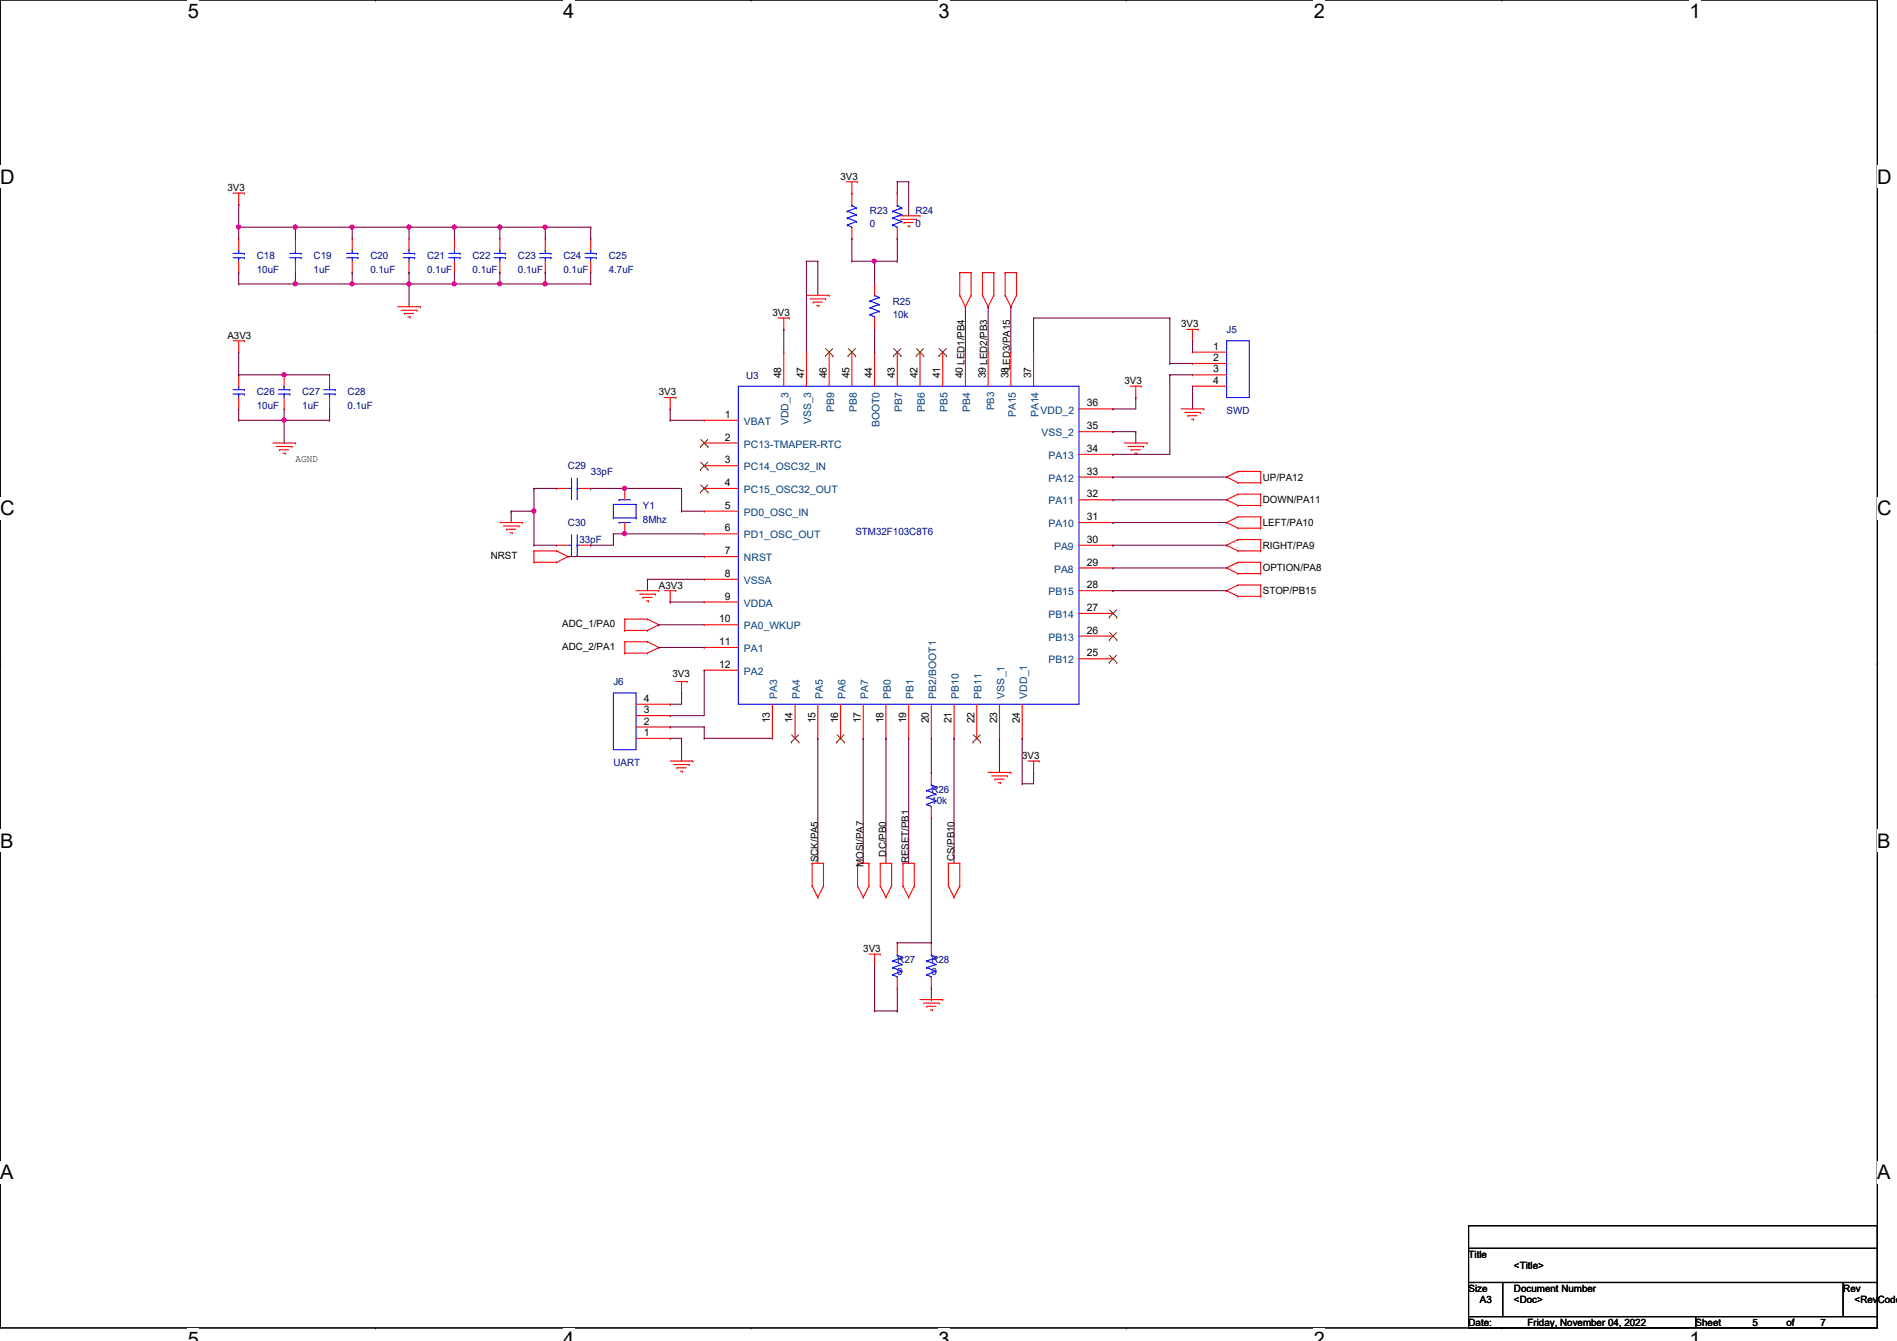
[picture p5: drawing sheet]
<svg xmlns="http://www.w3.org/2000/svg" width="297mm" height="210mm" viewBox="0 0 297 210" stroke-linecap="round" stroke-linejoin="round" font-family="sans-serif">
<path d="M0 0h294v207.9h-294z" fill="none" stroke="#000" stroke-width=".17"/>
<g fill="#fff">
<path d="M29.4 0h1.8v3.5h-1.8z"/>
<path d="M29.4 207.9h1.8v2h-1.8z"/>
</g>
<path d="M58.8 0h.1M58.8 207.9h.1" fill="none" stroke="#000" stroke-width=".17"/>
<g fill="#fff">
<path d="M88.2 0h1.7v3.5h-1.7z"/>
<path d="M88.2 207.9h1.7v2h-1.7z"/>
</g>
<path d="M117.6 0h.1M117.6 207.9h.1" fill="none" stroke="#000" stroke-width=".17"/>
<g fill="#fff">
<path d="M147 0h1.7v3.5h-1.7z"/>
<path d="M147 207.9h1.7v2h-1.7z"/>
</g>
<path d="M176.4 0h.1M176.4 207.9h.1" fill="none" stroke="#000" stroke-width=".17"/>
<g fill="#fff">
<path d="M205.7 0h1.8v3.5h-1.8z"/>
<path d="M205.7 207.9h1.8v2h-1.8z"/>
</g>
<path d="M235.2 0h.1M235.2 207.9h.1" fill="none" stroke="#000" stroke-width=".17"/>
<g fill="#fff">
<path d="M264.5 0h1.8v3.5h-1.8z"/>
<path d="M264.5 207.9h1.8v2h-1.8z"/>
<path d="M0 26h2.3v3.4h-2.3z"/>
<path d="M294 26h2.2v3.4h-2.2z"/>
<path d="M0 77.9h2.3v3.5h-2.3z"/>
<path d="M294 77.9h2.2v3.5h-2.2z"/>
</g>
<path d="M0 51.9h.1M294 51.9h.1" fill="none" stroke="#000" stroke-width=".17"/>
<g fill="#fff">
<path d="M0 129.9h2.1v3.4h-2.1z"/>
<path d="M294 129.9h2v3.4h-2z"/>
</g>
<path d="M0 103.9h.1M294 103.9h.1" fill="none" stroke="#000" stroke-width=".17"/>
<path d="M0 103.9h.1M294 103.9h.1" fill="none" stroke="#000" stroke-width=".16"/>
<g fill="#fff">
<path d="M0 181.8h2.1v3.5h-2.1z"/>
<path d="M294 181.8h2v3.5h-2z"/>
</g>
<path d="M0 155.9h.1M294 155.9h.1M230 191.9h64v3.5h-64zM230 195.4h64v5.3h-64zM230 200.7h5.3v5.4h-5.3zM230 206.1h35.5v1.8h-35.5zM235.3 200.7h53.3v5.4h-53.3zM265.5 206.1h28.5v1.8h-28.5zM288.6 200.7h5.4v5.4h-5.4z" fill="none" stroke="#000" stroke-width=".17"/>
<g fill="none" stroke="#f00" stroke-width=".17">
<path d="M36.5 30.2h1.8M37.4 32h.1M37.4 37.3h.1M37.4 30.2v1.8M37.4 37.3v1.8M38.3 30.2h.1M46.3 37.3h.1M46.3 37.3v1.8M55.2 37.3h.1M55.2 37.3v1.8M64 37.3h.1M64 37.3v1.8"/>
<path d="M71.2 37.3h.1M71.2 37.3v1.8M78.3 37.3h.1M78.3 37.3v1.8M85.4 37.3h.1M85.4 37.3v1.8M92.5 37.3h.1M92.5 37.3v1.8M132.5 28.4h1.8M133.4 30.2h.1M133.4 37.3h.1M133.4 28.4v3.6"/>
<path d="M133.4 35.6v1.7M134.3 28.4h.1M140.5 37.3h.1M140.5 30.2h.1M140.5 33.8h3.6M140.5 30.2v1.8M140.5 35.6v1.7M141.1 34.3h2.4M141.6 34.8h.1M141.6 34.8h1.4M142.1 35.4h.3M142.4 35.4h.1"/>
<path d="M143.5 34.3h.1M144.1 33.8h.1M36.5 53.3h1.8M37.4 55.1h.1M37.4 42.7h.1M37.4 58.7h.1M37.4 40.9v1.8M37.4 53.3v1.8M37.4 58.7v1.8M38.3 53.3h.1M44.5 58.7h.1M44.5 58.7v1.8"/>
<path d="M46.3 42.7h.1M46.3 40.9v1.8M51.6 58.7h.1M51.6 58.7v1.8M55.2 42.7h.1M55.2 40.9v1.8M62.3 48h3.5M62.8 48.6h2.5M63.3 49.1h.1M63.3 49.1h1.5M63.9 49.6h.3M64 42.7h.1"/>
<path d="M64 40.9v1.8M64.2 49.6h.1M65.3 48.6h.1M65.8 48h.1M71.2 42.7h.1M71.2 40.9v1.8M78.3 42.7h.1M78.3 40.9v1.8M85.4 42.7h.1M85.4 40.9v1.8M92.5 42.7h.1M92.5 40.9v1.8"/>
<path d="M121.8 49.8h1.8M122.7 51.6h.1M122.7 55.1h.1M122.7 49.8v1.8M122.7 55.1v5.4M123.6 49.8h.1M126.3 55.1h.1M126.3 46.2h3.5M126.3 55.1v5.4M126.8 46.8h2.5M127.3 47.3h.1M127.3 47.3h1.5"/>
<path d="M127.9 47.8h.3M128.2 47.8h.1M129.3 46.8h.1M129.8 46.2h.1M129.8 55.1h.1M129.8 55.1v5.4M133.4 55.1h.1M133.4 55.1v5.4M136.9 55.1h.1M136.9 44.4h.1M136.9 51.6h.1M136.9 44.4v1.8"/>
<path d="M136.9 49.8v1.8M136.9 55.1v5.4M140.5 55.1h.1M140.5 55.1v5.4M144.1 55.1h.1M144.1 55.1v5.4M147.6 55.1h.1M147.6 55.1v5.4M150.3 46.2h.1M150.3 42.7h.1M150.3 42.7v3.5M150.3 46.2l.9 1.8"/>
<path d="M150.3 42.7h1.8M151.2 48h.1M151.2 55.1h.1M151.2 55.1v5.4M152.1 42.7h.1M152.1 46.2h.1M152.1 42.7v3.5M152.1 46.2l-.9 1.8M153.8 46.2h.1M153.8 42.7h.1M153.8 42.7h1.8M153.8 46.2l.9 1.8"/>
<path d="M153.8 42.7v3.5M154.7 48h.1M154.7 55.1h.1M154.7 55.1v5.4M155.6 42.7h.1M155.6 46.2h.1M155.6 42.7v3.5M155.6 46.2l-.9 1.8M157.4 46.2h.1M157.4 42.7h.1M157.4 42.7h1.8M157.4 46.2l.9 1.8"/>
<path d="M157.4 42.7v3.5M158.3 48h.1M158.3 55.1h.1M158.3 55.1v5.4M159.2 42.7h.1M159.2 46.2h.1M159.2 42.7v3.5M159.2 46.2l-.9 1.8M161.8 55.1h.1M161.8 55.1v5.4M185.8 51.6h1.8M186.7 53.3h.1"/>
<path d="M186.7 55.1h.1M186.7 56.9h.1M186.7 58.7h.1M186.7 51.6v1.7M186.7 55.1h5.4M186.7 56.9h5.4M186.7 58.7h5.4M187.6 51.6h.1M37.4 64h.1M37.4 62.2v1.8M42.7 69.3h3.6M43.3 69.9h2.4"/>
<path d="M43.8 70.4h.1M43.8 70.4h1.4M44.3 71h.4M44.5 64h.1M44.5 62.2v1.8M44.7 71h.1M45.7 69.9h.1M46.3 69.3h.1M51.6 64h.1M51.6 62.2v1.8M87.2 76.5h.1M87.2 76.5h1.7"/>
<path d="M90.7 76.5h1.8M92.5 76.5h.1M97.8 76.5h.1M97.8 76.5v1.7M104.1 62.2h1.7M104.9 64h.1M104.9 62.2v1.8M105.8 62.2h.1M110.3 65.8h.1M110.3 69.3h.1M110.3 72.9h.1M110.3 76.5h.1"/>
<path d="M110.3 69.3h5.3M110.3 65.8h5.3M110.3 72.9h5.3M110.3 76.5h5.3M168.9 64h5.4M168.9 67.6h5.4M168.9 71.1h5.4M168.9 74.7h5.4M168.9 78.2h5.4M174.3 64h.1M174.3 67.6h.1M174.3 71.1h.1"/>
<path d="M174.3 74.7h.1M174.3 78.2h.1M176.1 69.3h3.5M176.6 69.9h2.5M176.9 60.5h1.8M177.1 70.4h.1M177.1 70.4h1.5M177.7 71h.3M177.8 62.2h.1M177.8 60.5v1.7M178 71h.1M178.7 60.5h.1"/>
<path d="M179.1 69.9h.1M179.6 69.3h.1M185 64h3.5M185.5 64.6h2.5M186 65.1h.1M186 65.1h1.4M186.6 65.6h.3M186.7 60.5h.1M186.7 60.5h5.4M186.9 65.6h.1M188 64.6h.1M188.5 64h.1"/>
<path d="M192.1 74.7h.1M192.1 78.2h.1M192.1 74.7l1.7 .9M192.1 78.2l1.7 .9M193.8 73.8h.1M193.8 75.6h.1M193.8 77.3h.1M193.8 79.1h.1M193.8 73.8l-1.7 .9M193.8 73.8h3.6M193.8 75.6h3.6M193.8 77.3l-1.7 .9"/>
<path d="M193.8 77.3h3.6M193.8 79.1h3.6M197.4 73.8h.1M197.4 75.6h.1M197.4 77.3h.1M197.4 79.1h.1M197.4 73.8v1.8M197.4 77.3v1.8M78.3 81.8h3.5M78.8 82.3h2.5M79.3 82.8h.1M79.3 82.8h1.5"/>
<path d="M79.9 83.4h.3M80.2 83.4h.1M81.3 82.3h.1M81.8 81.8h.1M83.6 88h.1M83.6 86.2h.1M83.6 88h3.6M83.6 86.2v1.8M83.6 86.2h3.6M87.2 88h.1M87.2 86.2h.1M87.2 85.3h.1"/>
<path d="M87.2 86.2l1.7 .9M87.2 85.3h1.7M88.9 87.1h.1M88.9 87.1l-1.7 .9M90.7 85.3h1.8M92.5 85.3h.1M97.8 98.7h.1M97.8 96.9h.1M97.8 83.6h.1M97.8 98.7h3.6M97.8 81.8v1.8M97.8 96.9v1.8"/>
<path d="M97.8 96.9h3.6M99.6 92.5h3.6M100.2 93h2.4M100.7 93.5h.1M100.7 93.5h1.4M101.2 94.1h.4M101.4 98.7h.1M101.4 96.9h.1M101.4 96.9l1.8 .9M101.6 94.1h.1M102.6 93h.1M103.2 97.8h.1"/>
<path d="M103.2 92.5h.1M103.2 97.8l-1.8 .9M104.1 92.5h1.7M104.9 94.2h.1M104.9 92.5v1.7M105.8 92.5h.1M110.3 80h.1M110.3 83.6h.1M110.3 87.1h.1M110.3 90.7h.1M110.3 94.2h.1M110.3 97.8h.1"/>
<path d="M110.3 80h5.3M110.3 83.6h5.3M110.3 87.1h5.3M110.3 90.7h5.3M110.3 94.2h5.3M110.3 97.8h5.3M168.9 81.8h5.4M168.9 92.5h5.4M168.9 85.3h5.4M168.9 88.9h5.4M168.9 96h5.4M168.9 99.6h5.4"/>
<path d="M174.3 81.8h.1M174.3 85.3h.1M174.3 88.9h.1M174.3 92.5h.1M174.3 96h.1M174.3 99.6h.1M192.1 81.8h.1M192.1 85.3h.1M192.1 88.9h.1M192.1 92.5h.1M192.1 81.8l1.7 .9M192.1 85.3l1.7 .9"/>
<path d="M192.1 88.9l1.7 .9M192.1 92.5l1.7 .8M193.8 80.9h.1M193.8 82.7h.1M193.8 84.5h.1M193.8 86.2h.1M193.8 88h.1M193.8 89.8h.1M193.8 91.6h.1M193.8 93.3h.1M193.8 88h3.6M193.8 86.2h3.6"/>
<path d="M193.8 80.9l-1.7 .9M193.8 80.9h3.6M193.8 82.7h3.6M193.8 84.5l-1.7 .8M193.8 84.5h3.6M193.8 88l-1.7 .9M193.8 89.8h3.6M193.8 91.6l-1.7 .9M193.8 91.6h3.6M193.8 93.3h3.6M197.4 80.9h.1M197.4 82.7h.1"/>
<path d="M197.4 84.5h.1M197.4 86.2h.1M197.4 88h.1M197.4 89.8h.1M197.4 91.6h.1M197.4 93.3h.1M197.4 80.9v1.8M197.4 84.5v1.7M197.4 88v1.8M197.4 91.6v1.7M97.8 102.2h.1M97.8 100.5h.1"/>
<path d="M97.8 100.5v1.7M97.8 102.2h3.6M97.8 100.5h3.6M99.6 115.6h5.3M99.6 113.8h5.3M99.6 112h5.3M99.6 110.2h5.3M101.4 102.2h.1M101.4 100.5h.1M101.4 100.5l1.8 .8M103.2 101.3h.1M103.2 101.3l-1.8 .9"/>
<path d="M104.9 115.6h.1M104.9 113.8h.1M104.9 112h.1M104.9 110.2h.1M104.9 119.1h3.6M105.5 119.7h2.4M105.8 106.7h1.8M106.7 108.5h.1M106.7 106.7v1.8M107.6 106.7h.1M107.9 119.7h.1M108.5 119.1h.1"/>
<path d="M110.3 101.3h.1M110.3 104.9h.1M110.3 101.3h5.3M110.3 104.9h5.3M120.9 115.6h.1M120.9 110.2v5.4M124.5 115.6h.1M124.5 110.2v5.4M128.1 115.6h.1M128.1 110.2v5.4M131.6 115.6h.1M131.6 110.2v5.4"/>
<path d="M135.2 115.6h.1M135.2 110.2v5.4M138.7 115.6h.1M138.7 110.2v5.4M142.3 115.6h.1M142.3 110.2v5.4M145.8 115.6h.1M145.8 110.2v5.4M149.4 115.6h.1M149.4 110.2v5.4M152.9 115.6h.1M152.9 110.2v5.4"/>
<path d="M156.5 115.6h.1M156.5 110.2v5.4M160.1 115.6h.1M160.1 110.2v5.4M160.9 119.1h1.8M161.8 119.1v1.8M162.7 119.1h.1M168.9 103.1h5.4M174.3 103.1h.1M106 120.2h.1M106 120.2h1.4M106.5 120.7h.4"/>
<path d="M106.9 120.7h.1M127.2 138.7h.1M127.2 135.1h.1M127.2 138.7l.9 1.8M127.2 135.1v3.6M127.2 135.1h1.7M128.9 135.1h.1M128.9 138.7h.1M128.9 135.1v3.6M128.9 138.7l-.8 1.8M134.3 138.7h.1M134.3 135.1h.1"/>
<path d="M134.3 135.1h1.8M134.3 138.7l.9 1.8M134.3 135.1v3.6M136.1 135.1h.1M136.1 138.7h.1M136.1 135.1v3.6M136.1 138.7l-.9 1.8M137.8 138.7h.1M137.8 135.1h.1M137.8 135.1h1.8M137.8 138.7l.9 1.8M137.8 135.1v3.6"/>
<path d="M139.6 135.1h.1M139.6 138.7h.1M139.6 135.1v3.6M139.6 138.7l-.9 1.8M141.4 138.7h.1M141.4 135.1h.1M141.4 135.1h1.8M141.4 138.7l.9 1.8M141.4 135.1v3.6M143.2 135.1h.1M143.2 138.7h.1M143.2 135.1v3.6"/>
<path d="M143.2 138.7l-.9 1.8M145.8 128h.1M145.8 120.9h.1M145.8 120.9v1.8M145.8 126.2v1.8M148.5 138.7h.1M148.5 135.1h.1M148.5 135.1h1.8M148.5 138.7l.9 1.8M148.5 135.1v3.6M150.3 135.1h.1M150.3 138.7h.1"/>
<path d="M150.3 135.1v3.6M150.3 138.7l-.9 1.8M154.7 120.9h3.6M155.3 121.5h2.4M155.8 122h.1M155.8 122h1.4M156.3 122.5h.4M156.7 122.5h.1M157.7 121.5h.1M158.3 120.9h.1M161.8 120.9h.1M128.1 140.5h.1"/>
<path d="M135.2 140.5h.1M136.1 149.4h1.7M136.9 151.1h.1M136.9 149.4v1.7M137.8 149.4h.1M138.7 140.5h.1M140.5 154.7h.1M140.5 147.6h.1M140.5 147.6v1.8M140.5 152.9v1.8M142.3 140.5h.1M144.1 156.5h3.5"/>
<path d="M144.6 157h2.5M145.1 157.5h.1M145.1 157.5h1.5M145.7 158.1h.3M145.8 154.7h.1M145.8 147.6h.1M145.8 147.6v1.8M145.8 152.9v1.8M146 158.1h.1M147.1 157h.1M147.6 156.5h.1M149.4 140.5h.1"/>
</g>
<g fill="none" stroke="#00f" stroke-width=".17">
<path d="M36.5 39.7h1.8M37.4 39.1h.1M37.4 39.1v.6M38.3 39.7h.1M45.4 39.7h1.8M46.3 39.1h.1M46.3 39.1v.6M47.2 39.7h.1M54.3 39.7h1.7M55.2 39.1h.1M55.2 39.1v.6M56 39.7h.1"/>
<path d="M63.2 39.7h1.7M64 39.1h.1M64 39.1v.6M64.9 39.7h.1M70.3 39.7h1.7M71.2 39.1h.1M71.2 39.1v.6M72 39.7h.1M77.4 39.7h1.8M78.3 39.1h.1M78.3 39.1v.6M79.2 39.7h.1"/>
<path d="M84.5 39.7h1.8M85.4 39.1h.1M85.4 39.1v.6M86.3 39.7h.1M91.6 39.7h1.8M92.5 39.1h.1M92.5 39.1v.6M93.4 39.7h.1M132.7 33.1h.1M132.7 34.1h.1M132.7 35.2h.1M132.7 33.1l1.4 .5"/>
<path d="M132.7 34.1l1.4 .6M132.7 35.2l.7 .4M133.4 35.6h.1M133.4 32.2h.1M133.4 32.2l.7 .4M133.4 32v.2M134.1 32.6h.1M134.1 33.6h.1M134.1 34.7h.1M134.1 32.6l-1.4 .5M134.1 33.6l-1.4 .5M134.1 34.7l-1.4 .5"/>
<path d="M139.8 33.1h.1M139.8 34.1h.1M139.8 35.2h.1M139.8 33.1l1.4 .5M139.8 34.1l1.4 .6M139.8 35.2l.7 .4M140.5 35.6h.1M140.5 32.2h.1M140.5 32v.2M140.5 32.2l.7 .4M141.2 32.6h.1M141.2 33.6h.1"/>
<path d="M141.2 34.7h.1M141.2 32.6l-1.4 .5M141.2 33.6l-1.4 .5M141.2 34.7l-1.4 .5M36.5 40.3h1.8M37.4 40.3h.1M37.4 40.3v.6M38.3 40.3h.1M45.4 40.3h1.8M46.3 40.3h.1M46.3 40.3v.6M47.2 40.3h.1"/>
<path d="M54.3 40.3h1.7M55.2 40.3h.1M55.2 40.3v.6M56 40.3h.1M63.2 40.3h1.7M64 40.3h.1M64 40.3v.6M64.9 40.3h.1M70.3 40.3h1.7M71.2 40.3h.1M71.2 40.3v.6M72 40.3h.1"/>
<path d="M77.4 40.3h1.8M78.3 40.3h.1M78.3 40.3v.6M79.2 40.3h.1M84.5 40.3h1.8M85.4 40.3h.1M85.4 40.3v.6M86.3 40.3h.1M91.6 40.3h1.8M92.5 40.3h.1M92.5 40.3v.6M93.4 40.3h.1"/>
<path d="M136.2 49.2h.1M136.2 48.2h.1M136.2 47.1h.1M136.2 49.2l.7 .4M136.2 48.2l1.5 .5M136.2 47.1l1.5 .6M136.9 46.2h.1M136.9 49.6h.1M136.9 46.2l.8 .4M136.9 49.6v.2M137.7 48.7h.1M137.7 47.7h.1"/>
<path d="M137.7 46.6h.1M137.7 48.7l-1.5 .5M137.7 47.7l-1.5 .5M137.7 46.6l-1.5 .5M192.1 53.3h3.5v8.9h-3.5zM36.5 61.7h1.8M36.5 61h1.8M37.4 60.5h.1M37.4 61.7h.1M37.4 60.5v.5M37.4 61.7v.5M38.3 61.7h.1"/>
<path d="M38.3 61h.1M43.6 61.7h1.8M43.6 61h1.8M44.5 60.5h.1M44.5 61.7h.1M44.5 60.5v.5M44.5 61.7v.5M45.4 61.7h.1M45.4 61h.1M50.7 61.7h1.8M50.7 61h1.8M51.6 60.5h.1"/>
<path d="M51.6 61.7h.1M51.6 60.5v.5M51.6 61.7v.5M52.5 61.7h.1M52.5 61h.1M88.9 76.5h.6M89.5 78.1h.1M89.5 76.5h.1M89.5 74.8v3.3M90.4 76.5h.1M90.4 78.1h.1M90.4 76.5h.3"/>
<path d="M90.4 74.8v3.3M96.1 79h.1M96.1 79h3.5M96.1 79v2.1M96.9 78.2h.1M96.9 78.2h1.8M99.6 79h.1M99.6 79v2.1M115.6 60.5h53.3v49.7h-53.3zM88.9 85.3h.6M89.5 87h.1M89.5 85.3h.1"/>
<path d="M89.5 83.7v3.3M90.4 85.3h.1M90.4 87h.1M90.4 83.7v3.3M90.4 85.3h.3M96.1 81.1h.1M96.1 81.1h3.5M96.9 81.8h.1M96.9 81.8h1.8M99.6 81.1h.1M96.1 108.5h3.5v8.8h-3.5zM145.1 123.7h.1"/>
<path d="M145.1 124.8h.1M145.1 125.9h.1M145.1 123.7l1.5 .6M145.1 124.8l1.5 .5M145.1 125.9l.7 .3M145.8 126.2h.1M145.8 122.9h.1M145.8 122.7v.2M145.8 122.9l.8 .3M146.6 123.2h.1M146.6 124.3h.1M146.6 125.3h.1"/>
<path d="M146.6 123.2l-1.5 .5M146.6 124.3l-1.5 .5M146.6 125.3l-1.5 .6M139.8 150.4h.1M139.8 151.5h.1M139.8 152.6h.1M139.8 150.4l1.4 .6M139.8 151.5l1.4 .5M139.8 152.6l.7 .3M140.5 152.9h.1M140.5 149.5h.1M140.5 149.5l.7 .4"/>
<path d="M140.5 149.4v.1M141.2 149.9h.1M141.2 151h.1M141.2 152h.1M141.2 149.9l-1.4 .5M141.2 151l-1.4 .5M141.2 152l-1.4 .6M145.1 150.4h.1M145.1 151.5h.1M145.1 152.6h.1M145.1 150.4l1.5 .6M145.1 151.5l1.5 .5"/>
<path d="M145.1 152.6l.7 .3M145.8 152.9h.1M145.8 149.5h.1M145.8 149.5l.8 .4M145.8 149.4v.1M146.6 149.9h.1M146.6 151h.1M146.6 152h.1M146.6 149.9l-1.5 .5M146.6 151l-1.5 .5M146.6 152l-1.5 .6"/>
</g>
<g fill="none" stroke="#804000" stroke-width=".16">
<path d="M129.2 55.7h.1M129.3 54.6l1.1 1.1M130.4 54.6l-1.2 1.1M130.4 55.7h.1M132.8 55.7h.1M132.8 54.6l1.2 1.1M133.9 54.6l-1.1 1.1M134 55.7h.1M139.9 55.7h.1M140 54.6l1.1 1.1M141.1 54.6l-1.2 1.1M141.1 55.7h.1"/>
<path d="M143.5 55.7h.1M143.5 54.6l1.1 1.1M144.6 54.6l-1.1 1.1M144.6 55.7h.1M147 55.7h.1M147.1 54.6l1.1 1.1M148.2 54.6l-1.2 1.1M148.2 55.7h.1M109.7 69.9h.1M109.7 73.5h.1M109.7 77h.1M109.7 68.8l1.2 1.1"/>
<path d="M109.7 72.3l1.2 1.2M109.7 75.9l1.2 1.1M110.8 68.8l-1.1 1.1M110.8 72.3l-1.1 1.2M110.8 75.9l-1.1 1.1M110.9 69.9h.1M110.9 73.5h.1M110.9 77h.1M173.7 96.6h.1M173.7 95.5l1.2 1.1M173.7 99l1.2 1.2M174.8 95.5l-1.1 1.1"/>
<path d="M174.8 99l-1.1 1.2M174.9 96.6h.1M123.9 116.2h.1M123.9 115l1.2 1.2M125 115l-1.1 1.2M125.1 116.2h.1M131 116.2h.1M131.1 115l1.1 1.2M132.2 115l-1.2 1.2M132.2 116.2h.1M152.4 116.2h.1M152.4 115l1.1 1.2"/>
<path d="M153.5 115l-1.1 1.2M153.5 116.2h.1M173.7 100.2h.1M173.7 103.7h.1M173.7 102.6l1.2 1.1M174.8 102.6l-1.1 1.1M174.9 100.2h.1M174.9 103.7h.1"/>
</g>
<path d="M37.4 32h.1M37.4 35.6h.1M37.4 32v3.6M37.4 35.6h8.9" fill="none" stroke="#800040" stroke-width=".17"/>
<circle cx="37.4" cy="35.5" r=".32" fill="#f0f"/>
<circle cx="37.4" cy="35.5" r=".32" fill="none" stroke="#f0f" stroke-width=".17"/>
<path d="M37.4 35.6h.1M37.4 35.6v1.7M46.3 35.6h.1M46.3 35.6v1.7M46.3 35.6h8.9" fill="none" stroke="#800040" stroke-width=".17"/>
<circle cx="55.1" cy="35.5" r=".32" fill="#f0f"/>
<circle cx="55.1" cy="35.5" r=".32" fill="none" stroke="#f0f" stroke-width=".17"/>
<circle cx="46.2" cy="35.5" r=".32" fill="#f0f"/>
<circle cx="46.2" cy="35.5" r=".32" fill="none" stroke="#f0f" stroke-width=".17"/>
<path d="M55.2 35.6h.1M55.2 35.6v1.7M55.2 35.6h16M64 35.6h.1M64 35.6v1.7" fill="none" stroke="#800040" stroke-width=".17"/>
<circle cx="64" cy="35.5" r=".32" fill="#f0f"/>
<circle cx="64" cy="35.5" r=".32" fill="none" stroke="#f0f" stroke-width=".17"/>
<g fill="none" stroke="#800040" stroke-width=".17">
<path d="M71.2 35.6h.1M71.2 35.6v1.7M71.2 35.6h7.1M78.3 35.6h.1M78.3 35.6v1.7M37.4 42.7h.1M37.4 42.7v1.7M46.3 42.7h.1M46.3 42.7v1.7M55.2 42.7h.1M55.2 42.7v1.7M64 42.7h.1"/>
<path d="M64 42.7v1.7M71.2 42.7h.1M71.2 42.7v1.7M78.3 42.7h.1M78.3 42.7v1.7"/>
</g>
<circle cx="78.2" cy="35.5" r=".32" fill="#f0f"/>
<circle cx="78.2" cy="35.5" r=".32" fill="none" stroke="#f0f" stroke-width=".17"/>
<circle cx="71.1" cy="35.5" r=".32" fill="#f0f"/>
<circle cx="71.1" cy="35.5" r=".32" fill="none" stroke="#f0f" stroke-width=".17"/>
<path d="M37.4 44.4h.1M37.4 44.4h17.8M46.3 44.4h.1" fill="none" stroke="#800040" stroke-width=".17"/>
<circle cx="55.1" cy="44.4" r=".32" fill="#f0f"/>
<circle cx="55.1" cy="44.4" r=".32" fill="none" stroke="#f0f" stroke-width=".17"/>
<circle cx="46.2" cy="44.4" r=".32" fill="#f0f"/>
<circle cx="46.2" cy="44.4" r=".32" fill="none" stroke="#f0f" stroke-width=".17"/>
<path d="M55.2 44.4h.1M55.2 44.4h16M64 44.4h.1" fill="none" stroke="#800040" stroke-width=".17"/>
<circle cx="64" cy="44.4" r=".32" fill="#f0f"/>
<circle cx="64" cy="44.4" r=".32" fill="none" stroke="#f0f" stroke-width=".17"/>
<path d="M71.2 44.4h.1M71.2 44.4h7.1" fill="none" stroke="#800040" stroke-width=".17"/>
<circle cx="78.2" cy="44.4" r=".32" fill="#f0f"/>
<circle cx="78.2" cy="44.4" r=".32" fill="none" stroke="#f0f" stroke-width=".17"/>
<circle cx="71.1" cy="44.4" r=".32" fill="#f0f"/>
<circle cx="71.1" cy="44.4" r=".32" fill="none" stroke="#f0f" stroke-width=".17"/>
<g fill="none" stroke="#800040" stroke-width=".17">
<path d="M78.3 35.6h.1M78.3 35.6h7.1M85.4 35.6h.1M85.4 35.6v1.7M37.4 58.7h.1M37.4 55.1v3.6M37.4 58.7h14.2M44.5 58.7h.1M51.6 58.7h.1M64 44.4h.1M64 44.4v3.6M78.3 44.4h.1"/>
<path d="M85.4 42.7h.1M85.4 42.7v1.7h-7.1"/>
</g>
<circle cx="44.5" cy="58.6" r=".32" fill="#f0f"/>
<circle cx="44.5" cy="58.6" r=".32" fill="none" stroke="#f0f" stroke-width=".17"/>
<path d="M37.4 65.8h.1M37.4 64v1.8M37.4 65.8h7.1M44.5 65.8h.1M44.5 64v1.8M51.6 64h.1M51.6 64v1.8" fill="none" stroke="#800040" stroke-width=".17"/>
<circle cx="44.5" cy="65.8" r=".32" fill="#f0f"/>
<circle cx="44.5" cy="65.8" r=".32" fill="none" stroke="#f0f" stroke-width=".17"/>
<path d="M44.5 65.8h.1M44.5 65.8h7.1M44.5 65.8v3.5M51.6 65.8h.1M83.6 76.5h.1M83.6 76.5v3.5" fill="none" stroke="#800040" stroke-width=".17"/>
<circle cx="83.6" cy="80" r=".32" fill="#f0f"/>
<circle cx="83.6" cy="80" r=".32" fill="none" stroke="#f0f" stroke-width=".17"/>
<path d="M83.6 76.5h.1M83.6 76.5h3.6M92.5 76.5h.1M92.5 76.5h14.2M97.8 76.5h.1" fill="none" stroke="#800040" stroke-width=".17"/>
<circle cx="97.8" cy="76.4" r=".32" fill="#f0f"/>
<circle cx="97.8" cy="76.4" r=".32" fill="none" stroke="#f0f" stroke-width=".17"/>
<g fill="none" stroke="#800040" stroke-width=".17">
<path d="M106.7 76.5h.1M106.7 76.5v3.5M80 80h.1M80 80h3.6M80 80v1.8M83.6 80h.1M83.6 80v5.3M96.1 83.6h.1M96.1 83.6v1.7M96.1 83.6h14.2M97.8 83.6h.1M106.7 80h.1"/>
<path d="M106.7 80h3.6"/>
</g>
<circle cx="97.8" cy="83.5" r=".32" fill="#f0f"/>
<circle cx="97.8" cy="83.5" r=".32" fill="none" stroke="#f0f" stroke-width=".17"/>
<g fill="none" stroke="#800040" stroke-width=".17">
<path d="M122.7 51.6h.1M122.7 51.6v3.5M126.3 40.9h.1M126.3 40.9v14.2M126.3 40.9h1.8M128.1 40.9h.1M128.1 40.9v5.3M136.9 40.9h.1M136.9 40.9v3.5M151.2 48h.1M151.2 48v7.1M154.7 48h.1"/>
<path d="M154.7 48v7.1M158.3 48h.1M158.3 48v7.1M161.8 49.8h.1M161.8 49.8v5.3M161.8 49.8h21.4M183.2 49.8h.1M183.2 56.9h.1M183.2 58.7h.1M183.2 49.8v7.1M183.2 58.7v12.4h-8.9M183.2 56.9h3.5"/>
<path d="M183.2 58.7h3.5M186.7 53.3h.1M186.7 53.3v1.8M104.9 64h.1M104.9 65.8h.1M104.9 64v1.8M104.9 65.8h5.4M174.3 74.7h.1M174.3 78.2h.1M174.3 71.1h.1M174.3 64h.1M174.3 67.6h.1"/>
<path d="M174.3 74.7h17.8M174.3 78.2h17.8M174.3 67.6h3.5M177.8 62.2h.1M177.8 67.6h.1M177.8 62.2v1.8h-3.5M177.8 67.6v1.7M186.7 60.5h.1M186.7 60.5v3.5M83.6 85.3h.1M83.6 85.3h3.6M88.9 87.1h.1"/>
<path d="M88.9 87.1h21.4M92.5 85.3h.1M92.5 85.3h3.6M101.4 90.7h.1M101.4 90.7h8.9M101.4 90.7v1.8M103.2 97.8h.1M103.2 97.8h7.1M104.9 94.2h.1M104.9 94.2h5.4M174.3 81.8h.1M174.3 85.3h.1"/>
<path d="M174.3 88.9h.1M174.3 92.5h.1M174.3 85.3h17.8M174.3 81.8h17.8M174.3 88.9h17.8M174.3 92.5h17.8M103.2 101.3h.1M103.2 101.3h7.1M104.9 112h.1M104.9 113.8h.1M104.9 115.6h.1M104.9 110.2h.1"/>
<path d="M104.9 115.6h1.8M104.9 113.8h5.4M106.7 115.6h.1M106.7 108.5h.1M106.7 108.5v1.7h-1.8M106.7 115.6v3.5M110.3 104.9h.1M110.3 115.6h.1M110.3 113.8h.1M110.3 104.9v7.1h-5.4M110.3 113.8v1.8M110.3 115.6h10.6"/>
<path d="M128.1 115.6h.1M128.1 115.6v19.5M135.2 115.6h.1M135.2 115.6v19.5M138.7 115.6h.1M138.7 115.6v19.5M142.3 115.6h.1M142.3 115.6v19.5M149.4 115.6h.1M149.4 115.6v19.5M156.5 115.6h.1M156.5 115.6v5.3"/>
<path d="M160.1 115.6h.1M160.1 115.6v7.1M160.1 122.7h.1M161.8 120.9h.1M161.8 120.9v1.8h-1.7"/>
</g>
<circle cx="136.9" cy="40.9" r=".32" fill="#f0f"/>
<circle cx="136.9" cy="40.9" r=".32" fill="none" stroke="#f0f" stroke-width=".17"/>
<g fill="none" stroke="#800040" stroke-width=".17">
<path d="M85.4 35.6h7.1M92.5 35.6h.1M133.4 37.3h.1M133.4 37.3v3.6M140.5 37.3h.1M140.5 28.4h.1M140.5 30.2h.1M140.5 28.4v1.8M140.5 37.3v3.6M140.5 28.4h1.8M142.3 28.4h.1M142.3 28.4v5.4"/>
<path d="M133.4 40.9h.1M133.4 40.9h7.1M136.9 55.1h.1M136.9 51.6v3.5M140.5 40.9h.1M145.8 115.6v5.3M145.8 120.9h.1M145.8 128v19.6M136.9 158.2h.1M136.9 151.1v7.1M136.9 158.2h3.6M140.5 147.6h.1"/>
<path d="M140.5 158.2h.1M140.5 147.6h5.3M140.5 154.7v3.5M145.8 147.6h.1M145.8 156.5h.1M145.8 154.7v1.8"/>
</g>
<circle cx="85.4" cy="35.5" r=".32" fill="#f0f"/>
<circle cx="85.4" cy="35.5" r=".32" fill="none" stroke="#f0f" stroke-width=".17"/>
<path d="M92.5 37.3h.1M92.5 35.6v1.7M85.4 44.4h.1M85.4 44.4h7.1M92.5 44.4h.1M92.5 42.7v1.7" fill="none" stroke="#800040" stroke-width=".17"/>
<circle cx="85.4" cy="44.4" r=".32" fill="#f0f"/>
<circle cx="85.4" cy="44.4" r=".32" fill="none" stroke="#f0f" stroke-width=".17"/>
<circle cx="37.4" cy="35.5" r=".32" fill="#f0f"/>
<circle cx="37.4" cy="35.5" r=".32" fill="none" stroke="#f0f" stroke-width=".17"/>
<circle cx="55.1" cy="35.5" r=".32" fill="#f0f"/>
<circle cx="55.1" cy="35.5" r=".32" fill="none" stroke="#f0f" stroke-width=".17"/>
<circle cx="46.2" cy="35.5" r=".32" fill="#f0f"/>
<circle cx="46.2" cy="35.5" r=".32" fill="none" stroke="#f0f" stroke-width=".17"/>
<circle cx="64" cy="35.5" r=".32" fill="#f0f"/>
<circle cx="64" cy="35.5" r=".32" fill="none" stroke="#f0f" stroke-width=".17"/>
<circle cx="78.2" cy="35.5" r=".32" fill="#f0f"/>
<circle cx="78.2" cy="35.5" r=".32" fill="none" stroke="#f0f" stroke-width=".17"/>
<circle cx="71.1" cy="35.5" r=".32" fill="#f0f"/>
<circle cx="71.1" cy="35.5" r=".32" fill="none" stroke="#f0f" stroke-width=".17"/>
<circle cx="55.1" cy="44.4" r=".32" fill="#f0f"/>
<circle cx="55.1" cy="44.4" r=".32" fill="none" stroke="#f0f" stroke-width=".17"/>
<circle cx="46.2" cy="44.4" r=".32" fill="#f0f"/>
<circle cx="46.2" cy="44.4" r=".32" fill="none" stroke="#f0f" stroke-width=".17"/>
<circle cx="64" cy="44.4" r=".32" fill="#f0f"/>
<circle cx="64" cy="44.4" r=".32" fill="none" stroke="#f0f" stroke-width=".17"/>
<circle cx="78.2" cy="44.4" r=".32" fill="#f0f"/>
<circle cx="78.2" cy="44.4" r=".32" fill="none" stroke="#f0f" stroke-width=".17"/>
<circle cx="71.1" cy="44.4" r=".32" fill="#f0f"/>
<circle cx="71.1" cy="44.4" r=".32" fill="none" stroke="#f0f" stroke-width=".17"/>
<circle cx="44.5" cy="58.6" r=".32" fill="#f0f"/>
<circle cx="44.5" cy="58.6" r=".32" fill="none" stroke="#f0f" stroke-width=".17"/>
<circle cx="44.5" cy="65.8" r=".32" fill="#f0f"/>
<circle cx="44.5" cy="65.8" r=".32" fill="none" stroke="#f0f" stroke-width=".17"/>
<circle cx="83.6" cy="80" r=".32" fill="#f0f"/>
<circle cx="83.6" cy="80" r=".32" fill="none" stroke="#f0f" stroke-width=".17"/>
<circle cx="97.8" cy="76.4" r=".32" fill="#f0f"/>
<circle cx="97.8" cy="76.4" r=".32" fill="none" stroke="#f0f" stroke-width=".17"/>
<circle cx="97.8" cy="83.5" r=".32" fill="#f0f"/>
<circle cx="97.8" cy="83.5" r=".32" fill="none" stroke="#f0f" stroke-width=".17"/>
<circle cx="136.9" cy="40.9" r=".32" fill="#f0f"/>
<circle cx="136.9" cy="40.9" r=".32" fill="none" stroke="#f0f" stroke-width=".17"/>
<circle cx="85.4" cy="35.5" r=".32" fill="#f0f"/>
<circle cx="85.4" cy="35.5" r=".32" fill="none" stroke="#f0f" stroke-width=".17"/>
<circle cx="85.4" cy="44.4" r=".32" fill="#f0f"/>
<circle cx="85.4" cy="44.4" r=".32" fill="none" stroke="#f0f" stroke-width=".17"/>
<g font-size="3.1">
<text x="29.4" y="2.8">5</text>
<text x="88.2" y="2.8">4</text>
<text x="147" y="2.8">3</text>
<text x="205.7" y="2.8">2</text>
<text x="264.5" y="2.8">1</text>
<text x="0" y="28.7">D</text>
<text x="294" y="28.7">D</text>
<text x="0" y="80.7">C</text>
<text x="294" y="80.7">C</text>
<text x="0" y="132.7">B</text>
<text x="294" y="132.7">B</text>
<text x="0" y="184.6">A</text>
<text x="294" y="184.6">A</text>
<text x="29.4" y="210.7">5</text>
<text x="88.2" y="210.7">4</text>
<text x="147" y="210.7">3</text>
<text x="205.7" y="210.7">2</text>
<text x="264.5" y="210.7">1</text>
</g>
<g font-size="1.6">
<text x="35.6" y="29.9">3V3</text>
<text x="131.6" y="28.1">3V3</text>
<text x="35.6" y="53">A3V3</text>
<text x="120.9" y="49.4">3V3</text>
<text x="185" y="51.2">3V3</text>
<text x="122.3" y="59.2" transform="rotate(-90 122.3 59.2)">48</text>
<text x="125.9" y="59.2" transform="rotate(-90 125.9 59.2)">47</text>
<text x="129.5" y="59.2" transform="rotate(-90 129.5 59.2)">46</text>
<text x="133" y="59.2" transform="rotate(-90 133 59.2)">45</text>
<text x="136.6" y="59.2" transform="rotate(-90 136.6 59.2)">44</text>
<text x="140.1" y="59.2" transform="rotate(-90 140.1 59.2)">43</text>
<text x="143.7" y="59.2" transform="rotate(-90 143.7 59.2)">42</text>
<text x="147.2" y="59.2" transform="rotate(-90 147.2 59.2)">41</text>
<text x="150.8" y="59.2" transform="rotate(-90 150.8 59.2)">40 LED1/PB4</text>
<text x="154.3" y="59.2" transform="rotate(-90 154.3 59.2)">39 LED2/PB3</text>
<text x="157.9" y="59.2" transform="rotate(-90 157.9 59.2)">38LED3/PA15</text>
<text x="161.5" y="59.2" transform="rotate(-90 161.5 59.2)">37</text>
<text x="189.9" y="54.7">1</text>
<text x="189.9" y="56.5">2</text>
<text x="189.9" y="58.3">3</text>
<text x="103.2" y="61.9">3V3</text>
<text x="113.5" y="65.4">1</text>
<text x="170.2" y="63.6">36</text>
<text x="176.1" y="60.1">3V3</text>
<text x="189.9" y="60.1">4</text>
<text x="113.5" y="69">2</text>
<text x="170.2" y="67.2">35</text>
<text x="170.2" y="70.7">34</text>
<text x="46.3" y="72.3">AGND</text>
<text x="113.5" y="72.5">3</text>
<text x="113.5" y="76.1">4</text>
<text x="170.2" y="74.3">33</text>
<text x="170.2" y="77.9">32</text>
<text x="197.7" y="75.2">UP/PA12</text>
<text x="113.5" y="79.6">5</text>
<text x="113.5" y="83.2">6</text>
<text x="170.2" y="81.4">31</text>
<text x="197.7" y="78.8">DOWN/PA11</text>
<text x="197.7" y="82.3">LEFT/PA10</text>
<text x="76.8" y="87.5">NRST</text>
<text x="113.5" y="86.7">7</text>
<text x="170.2" y="85">30</text>
<text x="170.2" y="88.5">29</text>
<text x="197.7" y="85.9">RIGHT/PA9</text>
<text x="197.7" y="89.5">OPTION/PA8</text>
<text x="103.2" y="92.1">A3V3</text>
<text x="113.5" y="90.3">8</text>
<text x="113.5" y="93.9">9</text>
<text x="170.2" y="92.1">28</text>
<text x="170.2" y="95.6">27</text>
<text x="197.7" y="93">STOP/PB15</text>
<text x="88.1" y="98.2">ADC_1/PA0</text>
<text x="88.1" y="101.7">ADC_2/PA1</text>
<text x="112.6" y="97.4">10</text>
<text x="112.6" y="101">11</text>
<text x="170.2" y="99.2">26</text>
<text x="105.3" y="106">3V3</text>
<text x="112.6" y="104.5">12</text>
<text x="170.2" y="102.7">25</text>
<text x="100.8" y="113.4">2</text>
<text x="100.8" y="111.6">3</text>
<text x="100.8" y="109.9">4</text>
<text x="120.6" y="113.2" transform="rotate(-90 120.6 113.2)">13</text>
<text x="124.1" y="113.2" transform="rotate(-90 124.1 113.2)">14</text>
<text x="127.7" y="113.2" transform="rotate(-90 127.7 113.2)">15</text>
<text x="131.2" y="113.2" transform="rotate(-90 131.2 113.2)">16</text>
<text x="134.8" y="113.2" transform="rotate(-90 134.8 113.2)">17</text>
<text x="138.3" y="113.2" transform="rotate(-90 138.3 113.2)">18</text>
<text x="141.9" y="113.2" transform="rotate(-90 141.9 113.2)">19</text>
<text x="145.5" y="113.2" transform="rotate(-90 145.5 113.2)">20</text>
<text x="149" y="113.2" transform="rotate(-90 149 113.2)">21</text>
<text x="152.6" y="113.2" transform="rotate(-90 152.6 113.2)">22</text>
<text x="156.1" y="113.2" transform="rotate(-90 156.1 113.2)">23</text>
<text x="159.7" y="113.2" transform="rotate(-90 159.7 113.2)">24</text>
<text x="100.8" y="115.2">1</text>
<text x="160.1" y="118.8">3V3</text>
<text x="128.1" y="135" transform="rotate(-90 128.1 135)">SCK/PA5</text>
<text x="135.2" y="135.7" transform="rotate(-90 135.2 135.7)">MOSI/PA7</text>
<text x="138.8" y="134.1" transform="rotate(-90 138.8 134.1)">DC/PB0</text>
<text x="142.3" y="135.1" transform="rotate(-90 142.3 135.1)">RESET/PB1</text>
<text x="149.4" y="134.8" transform="rotate(-90 149.4 134.8)">CS/PB10</text>
<text x="135.2" y="149">3V3</text>
<text x="230" y="196.8">Title</text>
<text x="230" y="202.2">Size</text>
<text x="231.7" y="204">A3</text>
<text x="237.1" y="202.2">Document Number</text>
<text x="237.1" y="198.6">&lt;Title&gt;</text>
<text x="237.1" y="204">&lt;Doc&gt;</text>
<text x="288.6" y="202.2">Rev</text>
<text x="290.4" y="204">&lt;RevCode&gt;</text>
<text x="230" y="207.5">Date:</text>
<text x="239.2" y="207.5">Friday, November 04, 2022</text>
<text x="265.5" y="207.5">Sheet</text>
<text x="274.4" y="207.5">5</text>
<text x="279.7" y="207.5">of</text>
<text x="285.1" y="207.5">7</text>
</g>
<g font-size="1.6" fill="#000080">
<text x="136.2" y="33.4">R23</text>
<text x="136.2" y="35.6">0</text>
<text x="143.3" y="33.4">R24</text>
<text x="143.3" y="35.6">0</text>
<text x="40.2" y="40.6">C18</text>
<text x="49.1" y="40.6">C19</text>
<text x="58" y="40.6">C20</text>
<text x="66.9" y="40.6">C21</text>
<text x="74" y="40.6">C22</text>
<text x="81.1" y="40.6">C23</text>
<text x="88.2" y="40.6">C24</text>
<text x="95.3" y="40.6">C25</text>
<text x="40.2" y="42.7">10uF</text>
<text x="49.1" y="42.7">1uF</text>
<text x="58" y="42.7">0.1uF</text>
<text x="66.9" y="42.7">0.1uF</text>
<text x="74" y="42.7">0.1uF</text>
<text x="81.1" y="42.7">0.1uF</text>
<text x="88.2" y="42.7">0.1uF</text>
<text x="95.3" y="42.7">4.7uF</text>
<text x="139.8" y="47.7">R25</text>
<text x="139.8" y="49.8">10k</text>
<text x="192.1" y="52.1">J5</text>
<text x="116.8" y="59.4">U3</text>
<text x="40.2" y="61.9">C26</text>
<text x="40.2" y="64">10uF</text>
<text x="47.3" y="61.9">C27</text>
<text x="47.3" y="64">1uF</text>
<text x="54.4" y="61.9">C28</text>
<text x="54.4" y="64">0.1uF</text>
<text x="192.1" y="64.7">SWD</text>
<text x="88.9" y="73.4">C29</text>
<text x="92.5" y="74.3">33pF</text>
<text x="88.9" y="82.3">C30</text>
<text x="100.7" y="79.7">Y1</text>
<text x="100.7" y="81.8">8Mhz</text>
<text x="133.9" y="83.8">STM32F103C8T6</text>
<text x="90.7" y="85">33pF</text>
<text x="96.1" y="107.2">J6</text>
<text x="96.1" y="119.8">UART</text>
<text x="145.8" y="124.1">R26</text>
<text x="145.8" y="125.9">10k</text>
<text x="140.5" y="150.8">R27</text>
<text x="140.5" y="152.6">0</text>
<text x="145.8" y="150.8">R28</text>
<text x="145.8" y="152.6">0</text>
</g>
<g font-size="1.6" fill="#004080">
<text x="130.6" y="64.4" transform="rotate(-90 130.6 64.4)">PB9</text>
<text x="134.2" y="64.4" transform="rotate(-90 134.2 64.4)">PB8</text>
<text x="141.3" y="64.4" transform="rotate(-90 141.3 64.4)">PB7</text>
<text x="144.8" y="64.4" transform="rotate(-90 144.8 64.4)">PB6</text>
<text x="148.4" y="64.4" transform="rotate(-90 148.4 64.4)">PB5</text>
<text x="151.9" y="64.4" transform="rotate(-90 151.9 64.4)">PB4</text>
<text x="155.7" y="64.2" transform="rotate(-90 155.7 64.2)">PB3</text>
<text x="159" y="65.3" transform="rotate(-90 159 65.3)">PA15</text>
<text x="162.6" y="65.3" transform="rotate(-90 162.6 65.3)">PA14</text>
<text x="162.9" y="64.7">VDD_2</text>
<text x="116.5" y="66.5">VBAT</text>
<text x="116.5" y="70.1">PC13-TMAPER-RTC</text>
<text x="123.5" y="66.6" transform="rotate(-90 123.5 66.6)">VDD_3</text>
<text x="127" y="66.4" transform="rotate(-90 127 66.4)">VSS_3</text>
<text x="137.7" y="66.9" transform="rotate(-90 137.7 66.9)">BOOT0</text>
<text x="163.1" y="68.3">VSS_2</text>
<text x="164.2" y="71.8">PA13</text>
<text x="116.5" y="73.6">PC14_OSC32_IN</text>
<text x="116.5" y="77.2">PC15_OSC32_OUT</text>
<text x="164.2" y="75.4">PA12</text>
<text x="116.5" y="80.7">PD0_OSC_IN</text>
<text x="164.2" y="79">PA11</text>
<text x="164.2" y="82.5">PA10</text>
<text x="116.5" y="84.3">PD1_OSC_OUT</text>
<text x="116.5" y="87.8">NRST</text>
<text x="165.1" y="86.1">PA9</text>
<text x="165.1" y="89.6">PA8</text>
<text x="116.5" y="91.4">VSSA</text>
<text x="116.5" y="95">VDDA</text>
<text x="164.2" y="93.2">PB15</text>
<text x="116.5" y="98.5">PA0_WKUP</text>
<text x="164.2" y="96.7">PB14</text>
<text x="164.2" y="100.3">PB13</text>
<text x="116.5" y="102.1">PA1</text>
<text x="116.5" y="105.6">PA2</text>
<text x="164.2" y="103.8">PB12</text>
<text x="121.7" y="109.3" transform="rotate(-90 121.7 109.3)">PA3</text>
<text x="125.3" y="109.3" transform="rotate(-90 125.3 109.3)">PA4</text>
<text x="128.8" y="109.3" transform="rotate(-90 128.8 109.3)">PA5</text>
<text x="132.4" y="109.3" transform="rotate(-90 132.4 109.3)">PA6</text>
<text x="135.9" y="109.3" transform="rotate(-90 135.9 109.3)">PA7</text>
<text x="139.5" y="109.3" transform="rotate(-90 139.5 109.3)">PB0</text>
<text x="143" y="109.3" transform="rotate(-90 143 109.3)">PB1</text>
<text x="146.6" y="109.3" transform="rotate(-90 146.6 109.3)">PB2/BOOT1</text>
<text x="150.2" y="109.3" transform="rotate(-90 150.2 109.3)">PB10</text>
<text x="153.7" y="109.3" transform="rotate(-90 153.7 109.3)">PB11</text>
<text x="157.3" y="109.3" transform="rotate(-90 157.3 109.3)">VSS_1</text>
<text x="160.8" y="109.3" transform="rotate(-90 160.8 109.3)">VDD_1</text>
</g>
</svg>
